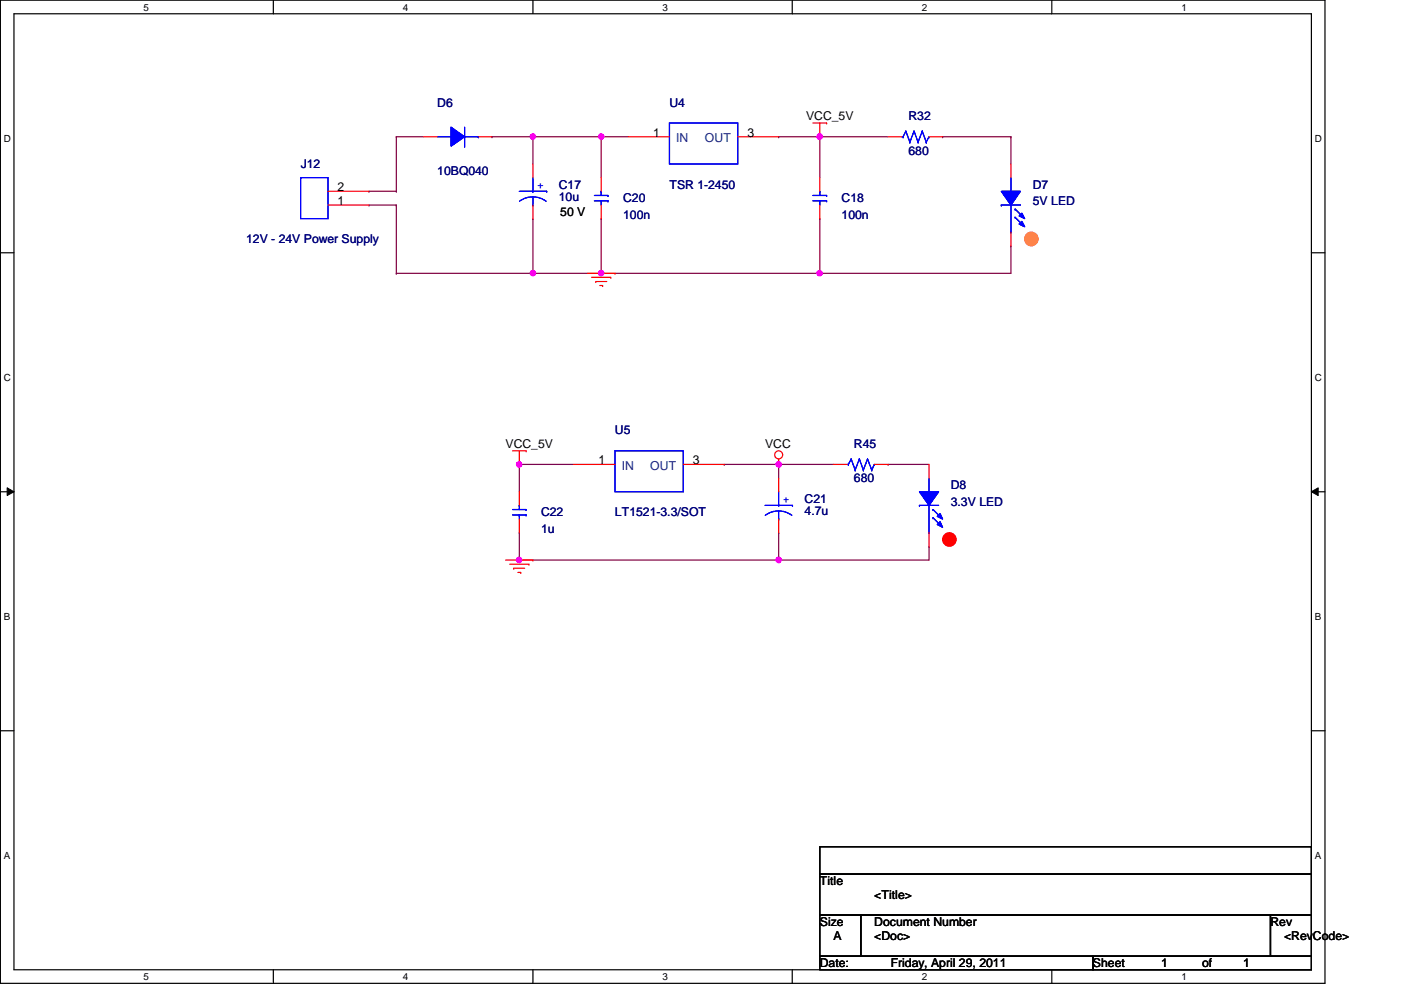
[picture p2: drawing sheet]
<svg xmlns="http://www.w3.org/2000/svg" width="297mm" height="210mm" viewBox="0 0 297 210" stroke-linecap="round" stroke-linejoin="round" font-family="sans-serif">
<path d="M.1 0h280.8v208.5h-280.8zM3 2.9h275v202.7h-275z" fill="none" stroke="#000" stroke-width=".25"/>
<g fill="#fff">
<path d="M30.4 .3h1.2v2.4h-1.2z"/>
<path d="M30.4 205.9h1.2v2.3h-1.2z"/>
</g>
<path d="M58 0v2.9M58 205.6v2.9" fill="none" stroke="#000" stroke-width=".25"/>
<g fill="#fff">
<path d="M85.4 .3h1.2v2.4h-1.2z"/>
<path d="M85.4 205.9h1.2v2.3h-1.2z"/>
</g>
<path d="M113 0v2.9M113 205.6v2.9" fill="none" stroke="#000" stroke-width=".25"/>
<g fill="#fff">
<path d="M140.5 .3h1.1v2.4h-1.1z"/>
<path d="M140.5 205.9h1.1v2.3h-1.1z"/>
</g>
<path d="M168 0v2.9M168 205.6v2.9" fill="none" stroke="#000" stroke-width=".25"/>
<g fill="#fff">
<path d="M195.4 .3h1.2v2.4h-1.2z"/>
<path d="M195.4 205.9h1.2v2.3h-1.2z"/>
</g>
<path d="M223 0v2.9M223 205.6v2.9" fill="none" stroke="#000" stroke-width=".25"/>
<g fill="#fff">
<path d="M250.5 .3h1.1v2.4h-1.1z"/>
<path d="M250.5 205.9h1.1v2.3h-1.1z"/>
<path d="M.8 28.2h1.5v2.4h-1.5z"/>
<path d="M278.8 28.2h1.4v2.4h-1.4z"/>
<path d="M.8 78.9h1.5v2.3h-1.5z"/>
<path d="M278.8 78.9h1.4v2.3h-1.4z"/>
</g>
<path d="M.1 53.6h2.9M278 53.6h2.9" fill="none" stroke="#000" stroke-width=".25"/>
<g fill="#fff">
<path d="M.8 129.6h1.4v2.3h-1.4z"/>
<path d="M278.8 129.6h1.3v2.3h-1.3z"/>
</g>
<path d="M.1 104.3h2.9M278 104.3h2.9" fill="none" stroke="#000" stroke-width=".25"/>
<path d="M1.5 103.4l1.5 .9-1.5 .8zM278 104.3l1.5-.9v1.7z" fill="#000"/>
<path d="M1.5 103.4l1.5 .9-1.5 .8zM278 104.3l1.5-.9v1.7z" fill="none" stroke="#000" stroke-width=".21"/>
<g fill="#fff">
<path d="M.8 180.3h1.4v2.3h-1.4z"/>
<path d="M278.8 180.3h1.3v2.3h-1.3z"/>
</g>
<path d="M.1 154.9h2.9M278 154.9h2.9" fill="none" stroke="#000" stroke-width=".25"/>
<g fill="none" stroke="#800040" stroke-width=".25">
<path d="M84 29h.1M84 29h5.8M127.5 29h.1M127.5 29h5.8M165.1 29h.1M165.1 29h8.7M199.9 29h.1M199.9 29h14.4M214.3 29h.1M214.3 29v5.8M78.2 40.6h.1M78.2 40.6h5.8"/>
<path d="M113 46.4h.1M113 46.4v11.6M127.5 58h.1M127.5 58h46.3M214.3 52.2h.1M214.3 52.2v5.8"/>
</g>
<circle cx="173.8" cy="57.9" r=".56" fill="#f0f"/>
<circle cx="173.8" cy="57.9" r=".56" fill="none" stroke="#f0f" stroke-width=".25"/>
<circle cx="127.5" cy="57.9" r=".56" fill="#f0f"/>
<circle cx="127.5" cy="57.9" r=".56" fill="none" stroke="#f0f" stroke-width=".25"/>
<path d="M173.8 29h.1M173.8 29v8.7M78.2 43.5h.1M78.2 43.5h5.8M173.8 46.4h.1M173.8 58h.1M173.8 46.4v11.6M173.8 58h40.5" fill="none" stroke="#800040" stroke-width=".25"/>
<circle cx="173.8" cy="29" r=".56" fill="#f0f"/>
<circle cx="173.8" cy="29" r=".56" fill="none" stroke="#f0f" stroke-width=".25"/>
<path d="M84 29v11.6M173.8 29h.1M173.8 29h14.5M84 43.5h.1M84 40.6h.1M84 43.5v14.5M165.1 112.9h.1M165.1 118.7h.1M165.1 112.9v5.8M165.1 118.7h31.9" fill="none" stroke="#800040" stroke-width=".25"/>
<circle cx="165.1" cy="118.7" r=".56" fill="#f0f"/>
<circle cx="165.1" cy="118.7" r=".56" fill="none" stroke="#f0f" stroke-width=".25"/>
<path d="M110.1 98.5h.1M110.1 98.5h11.6" fill="none" stroke="#800040" stroke-width=".25"/>
<circle cx="110.1" cy="98.5" r=".56" fill="#f0f"/>
<circle cx="110.1" cy="98.5" r=".56" fill="none" stroke="#f0f" stroke-width=".25"/>
<path d="M153.5 98.5h.1M153.5 98.5h11.6M165.1 98.5h.1M165.1 98.5v2.9" fill="none" stroke="#800040" stroke-width=".25"/>
<circle cx="165.1" cy="98.5" r=".56" fill="#f0f"/>
<circle cx="165.1" cy="98.5" r=".56" fill="none" stroke="#f0f" stroke-width=".25"/>
<path d="M110.1 98.5h.1M110.1 98.5v5.8M165.1 98.5h.1M165.1 98.5h11.6M188.3 98.5h.1M188.3 98.5h8.7M110.1 112.9h.1M110.1 118.7h.1M110.1 112.9v5.8M110.1 118.7h55M197 115.9h.1M197 115.9v2.8" fill="none" stroke="#800040" stroke-width=".25"/>
<circle cx="110.1" cy="118.7" r=".56" fill="#f0f"/>
<circle cx="110.1" cy="118.7" r=".56" fill="none" stroke="#f0f" stroke-width=".25"/>
<path d="M104.3 29h.1M104.3 29h23.2M113 29h.1M113 58h.1M127.5 46.4h.1M127.5 46.4v11.6h-14.5" fill="none" stroke="#800040" stroke-width=".25"/>
<circle cx="113" cy="57.9" r=".56" fill="#f0f"/>
<circle cx="113" cy="57.9" r=".56" fill="none" stroke="#f0f" stroke-width=".25"/>
<path d="M127.5 29h.1M127.5 29v8.7M84 58h.1M84 58h29" fill="none" stroke="#800040" stroke-width=".25"/>
<circle cx="127.5" cy="29" r=".56" fill="#f0f"/>
<circle cx="127.5" cy="29" r=".56" fill="none" stroke="#f0f" stroke-width=".25"/>
<path d="M113 29h.1M113 29v5.8" fill="none" stroke="#800040" stroke-width=".25"/>
<circle cx="113" cy="29" r=".56" fill="#f0f"/>
<circle cx="113" cy="29" r=".56" fill="none" stroke="#f0f" stroke-width=".25"/>
<g fill="none" stroke="#f00" stroke-width=".25">
<path d="M172.3 26.1h3M173.8 29h.1M173.8 26.1v2.9M175.3 26.1h.1M124.6 58h5.8M125.4 58.8h4.1M126.3 59.7h.1M126.3 59.7h2.3M129.5 58.8h.1M130.4 58h.1M127.2 60.5h.6M127.8 60.5h.1"/>
<path d="M108.7 95.6h2.8M110.1 98.5h.1M110.1 95.6v2.9M111.5 95.6h.1M165.1 98.5h.1M165.1 97.3v1.2M107.2 118.7h5.8M108.1 119.6h4M112.1 119.6h.1M113 118.7h.1M108.9 120.5h.1M108.9 120.5h2.3"/>
<path d="M109.8 121.4h.6M110.4 121.4h.1"/>
<circle cx="165.1" cy="96.4" r=".85"/>
</g>
<path d="M173.8 179.5h104.2v5.8h-104.2zM173.8 185.3h104.2v8.7h-104.2zM173.8 194h8.7v8.7h-8.7zM182.5 194h86.9v8.7h-86.9zM269.4 194h8.6v8.7h-8.6zM173.8 202.7h57.9v2.9h-57.9zM231.7 202.7h46.3v2.9h-46.3z" fill="none" stroke="#000" stroke-width=".25"/>
<circle cx="218.7" cy="50.7" r="1.43" fill="#ff8000"/>
<circle cx="218.7" cy="50.7" r="1.43" fill="none" stroke="#ff8000" stroke-width=".25"/>
<circle cx="201.3" cy="114.4" r="1.44" fill="#f00"/>
<g fill="none" stroke="#f00" stroke-width=".25">
<path d="M113 34.8v2.9M127.5 37.7v2.9M173.8 37.7v2.9M188.3 29h2.9M197 29h2.9M113 43.5v2.9M127.5 43.5v2.9M173.8 43.5v2.9M121.7 98.5h8.7M144.9 98.5h8.6M110.1 104.3v2.8M110.1 110.1v2.8"/>
<circle cx="201.3" cy="114.4" r="1.44"/>
</g>
<g fill="none" stroke="#00f" stroke-width=".25">
<path d="M113 37.7v2.9M191.2 29h.3M191.5 29h.1M192.1 27.8h.1M192.1 27.8l-.6 1.2M192.1 27.8l.8 2.3M192.9 30.1h.1M193.8 27.8h.1M193.8 27.8l-.9 2.3M193.8 27.8l.8 2.3M194.6 30.1h.1M195.5 27.8h.1"/>
<path d="M195.5 27.8l-.9 2.3M195.5 27.8l.9 2.3M196.4 30.1h.1M197 29h.1M197 29l-.6 1.1M214.3 37.7v2.9M110.1 40.6h5.8M113 43.5h.1M113 40.6h.1M113 41.7l1.5 .3 1.3 .7M113 41.7l-1.5 .3-1.4 .7M113 41.7v1.8"/>
<path d="M115.9 40.6h.1M126 42.6h2.9M126 41.4h2.9M127.5 40.6h.1M127.5 42.6h.1M127.5 40.6v.8M127.5 42.6v.9M128.9 42.6h.1M128.9 41.4h.1M172.3 42.6h3M172.3 41.4h3M173.8 40.6h.1"/>
<path d="M173.8 42.6h.1M173.8 40.6v.8M173.8 42.6v.9M175.3 42.6h.1M175.3 41.4h.1M212.3 43.5h.1M212.3 43.5h4.1M214.3 40.6h.1M214.3 49.2h.1M214.3 43.5v5.7M130.4 95.6h14.5v8.7h-14.5zM108.7 109.2h2.8"/>
<path d="M108.7 108h2.8M110.1 107.1h.1M110.1 109.2h.1M110.1 107.1v.9M110.1 109.2v.9M111.5 109.2h.1M111.5 108h.1"/>
</g>
<path d="M212.3 40.6h4.1l-2.1 2.9z" fill-rule="evenodd" fill="#00f"/>
<path d="M212.3 40.6h4.1l-2.1 2.9z" fill="none" stroke="#00f" stroke-width=".25"/>
<path d="M216.1 47.5l.6-.6 .6 1.2z" fill-rule="evenodd" fill="#00f"/>
<path d="M216.1 47.5l.6-.6 .6 1.2z" fill="none" stroke="#00f" stroke-width=".25"/>
<path d="M216.1 45.8l.6-.6 .6 1.2z" fill-rule="evenodd" fill="#00f"/>
<path d="M214.3 37.7v2.9M212.3 43.5h.1M212.3 43.5h4.1M214.3 40.6h.1M214.3 49.2h.1M214.3 43.5v5.7M215.2 44.3h.1M215.2 46.1h.1M215.2 44.3l1.8 1.8M215.2 46.1l1.8 1.7M216.1 45.8l.6-.6 .6 1.2z" fill="none" stroke="#00f" stroke-width=".25"/>
<path d="M212.3 40.6h4.1l-2.1 2.9z" fill-rule="evenodd" fill="#00f"/>
<path d="M212.3 40.6h4.1l-2.1 2.9z" fill="none" stroke="#00f" stroke-width=".25"/>
<path d="M216.1 47.5l.6-.6 .6 1.2z" fill-rule="evenodd" fill="#00f"/>
<path d="M216.1 47.5l.6-.6 .6 1.2z" fill="none" stroke="#00f" stroke-width=".25"/>
<path d="M216.1 45.8l.6-.6 .6 1.2z" fill-rule="evenodd" fill="#00f"/>
<path d="M215.2 44.3h.1M215.2 46.1h.1M215.2 44.3l1.8 1.8M215.2 46.1l1.8 1.7M216.1 45.8l.6-.6 .6 1.2zM194.9 107.1h.1M194.9 107.1h4.1M197 104.3h.1M197 112.9h.1M197 101.4v2.9M197 107.1v5.8" fill="none" stroke="#00f" stroke-width=".25"/>
<path d="M214.3 34.8v2.9M214.3 49.2v3" fill="none" stroke="#f00" stroke-width=".25"/>
<path d="M194.9 104.3h4.1l-2 2.8z" fill-rule="evenodd" fill="#00f"/>
<path d="M194.9 104.3h4.1l-2 2.8z" fill="none" stroke="#00f" stroke-width=".25"/>
<path d="M199.3 110.6l.6 1.2-1.2-.6z" fill-rule="evenodd" fill="#00f"/>
<path d="M199.3 110.6l.6 1.2-1.2-.6z" fill="none" stroke="#00f" stroke-width=".25"/>
<path d="M199.3 108.9l.6 1.2-1.2-.6z" fill-rule="evenodd" fill="#00f"/>
<path d="M194.9 107.1h.1M194.9 107.1h4.1M197 104.3h.1M197 112.9h.1M197 101.4v2.9M197 107.1v5.8M197.8 108h.1M197.8 109.8h.1M197.8 108l1.8 1.8M197.8 109.8l1.8 1.7M199.3 108.9l.6 1.2-1.2-.6z" fill="none" stroke="#00f" stroke-width=".25"/>
<path d="M194.9 104.3h4.1l-2 2.8z" fill-rule="evenodd" fill="#00f"/>
<path d="M194.9 104.3h4.1l-2 2.8z" fill="none" stroke="#00f" stroke-width=".25"/>
<path d="M199.3 110.6l.6 1.2-1.2-.6z" fill-rule="evenodd" fill="#00f"/>
<path d="M199.3 110.6l.6 1.2-1.2-.6z" fill="none" stroke="#00f" stroke-width=".25"/>
<path d="M199.3 108.9l.6 1.2-1.2-.6z" fill-rule="evenodd" fill="#00f"/>
<path d="M63.8 37.7h5.8v8.7h-5.8zM92.7 29h2.9M95.6 29h.1M98.5 31h.1M98.5 27v4M98.5 29h2.9M101.4 29h.1M197.8 108h.1M197.8 109.8h.1M197.8 108l1.8 1.8M197.8 109.8l1.8 1.7M199.3 108.9l.6 1.2-1.2-.6z" fill="none" stroke="#00f" stroke-width=".25"/>
<path d="M69.6 43.5h8.6M69.6 40.6h8.6M197 98.5v2.9M197 112.9v3" fill="none" stroke="#f00" stroke-width=".25"/>
<path d="M95.6 27l2.9 2-2.9 2z" fill-rule="evenodd" fill="#00f"/>
<path d="M92.7 29h2.9M95.6 27l2.9 2-2.9 2zM95.6 29h.1M98.5 31h.1M98.5 27v4M98.5 29h2.9M101.4 29h.1" fill="none" stroke="#00f" stroke-width=".25"/>
<path d="M95.6 27l2.9 2-2.9 2z" fill-rule="evenodd" fill="#00f"/>
<g fill="none" stroke="#00f" stroke-width=".25">
<path d="M95.6 27l2.9 2-2.9 2zM141.9 26.1h14.5v8.7h-14.5zM179.6 98.5h.3M179.9 98.5h.1M180.5 97.3h.1M180.5 97.3l-.6 1.2M180.5 97.3l.8 2.4M181.3 99.7h.1M182.2 97.3h.1M182.2 97.3l-.9 2.4M182.2 97.3l.8 2.4M183 99.7h.1"/>
<path d="M183.9 97.3h.1M183.9 97.3l-.9 2.4M183.9 97.3l.9 2.4M184.8 99.7h.1M185.4 98.5h.1M185.4 98.5l-.6 1.2M162.2 107.1h5.8M165.1 110.1h.1M165.1 107.1h.1M165.1 108.3l1.5 .3 1.3 .7M165.1 108.3l-1.5 .3-1.3 .7M165.1 104.3v2.8"/>
<path d="M165.1 108.3v1.8M168 107.1h.1"/>
</g>
<path d="M89.8 29h2.9M101.4 29h2.9M133.3 29h8.6M156.4 29h8.7M176.7 98.5h2.9M185.4 98.5h2.9M165.1 101.4v2.9M165.1 110.1v2.8" fill="none" stroke="#f00" stroke-width=".25"/>
<circle cx="173.8" cy="57.9" r=".56" fill="#f0f"/>
<circle cx="173.8" cy="57.9" r=".56" fill="none" stroke="#f0f" stroke-width=".25"/>
<circle cx="127.5" cy="57.9" r=".56" fill="#f0f"/>
<circle cx="127.5" cy="57.9" r=".56" fill="none" stroke="#f0f" stroke-width=".25"/>
<circle cx="173.8" cy="29" r=".56" fill="#f0f"/>
<circle cx="173.8" cy="29" r=".56" fill="none" stroke="#f0f" stroke-width=".25"/>
<circle cx="165.1" cy="118.7" r=".56" fill="#f0f"/>
<circle cx="165.1" cy="118.7" r=".56" fill="none" stroke="#f0f" stroke-width=".25"/>
<circle cx="110.1" cy="98.5" r=".56" fill="#f0f"/>
<circle cx="110.1" cy="98.5" r=".56" fill="none" stroke="#f0f" stroke-width=".25"/>
<circle cx="165.1" cy="98.5" r=".56" fill="#f0f"/>
<circle cx="165.1" cy="98.5" r=".56" fill="none" stroke="#f0f" stroke-width=".25"/>
<circle cx="110.1" cy="118.7" r=".56" fill="#f0f"/>
<circle cx="110.1" cy="118.7" r=".56" fill="none" stroke="#f0f" stroke-width=".25"/>
<circle cx="113" cy="57.9" r=".56" fill="#f0f"/>
<circle cx="113" cy="57.9" r=".56" fill="none" stroke="#f0f" stroke-width=".25"/>
<circle cx="127.5" cy="29" r=".56" fill="#f0f"/>
<circle cx="127.5" cy="29" r=".56" fill="none" stroke="#f0f" stroke-width=".25"/>
<circle cx="113" cy="29" r=".56" fill="#f0f"/>
<circle cx="113" cy="29" r=".56" fill="none" stroke="#f0f" stroke-width=".25"/>
<g font-size="2.6" fill="#000080">
<text x="92.7" y="22.6">D6</text>
<text x="141.9" y="22.6">U4</text>
<text x="192.6" y="25.5">R32</text>
<text x="63.8" y="35.6">J12</text>
<text x="192.6" y="32.8">680</text>
<text x="92.7" y="37.1">10BQ040</text>
<text x="118.5" y="40">C17</text>
<text x="141.9" y="40">TSR 1-2450</text>
<text x="219" y="40">D7</text>
<text x="118.5" y="42.6">10u</text>
<text x="132.1" y="42.9">C20</text>
<text x="132.1" y="46.4">100n</text>
<text x="178.4" y="42.9">C18</text>
<text x="178.4" y="46.4">100n</text>
<text x="219" y="43.5">5V LED</text>
<text x="52.2" y="51.6">12V - 24V Power Supply</text>
<text x="130.4" y="92.1">U5</text>
<text x="181.1" y="95">R45</text>
<text x="170.6" y="106.6">C21</text>
<text x="181.1" y="102.2">680</text>
<text x="201.6" y="103.7">D8</text>
<text x="201.6" y="107.2">3.3V LED</text>
<text x="114.7" y="109.5">C22</text>
<text x="114.7" y="112.9">1u</text>
<text x="130.4" y="109.5">LT1521-3.3/SOT</text>
<text x="170.6" y="109.2">4.7u</text>
</g>
<g font-size="2.6">
<text x="138.5" y="29">1</text>
<text x="158.5" y="29">3</text>
<text x="170.9" y="25.5">VCC_5V</text>
<text x="71.6" y="40.5">2</text>
<text x="71.6" y="43.4">1</text>
<text x="118.8" y="45.8">50 V</text>
<text x="107.2" y="95">VCC_5V</text>
<text x="162.2" y="95">VCC</text>
<text x="126.9" y="98.4">1</text>
<text x="146.9" y="98.4">3</text>
<text x="173.8" y="187.7">Title</text>
<text x="185.4" y="190.6">&lt;Title&gt;</text>
<text x="173.8" y="196.3">Size</text>
<text x="185.4" y="196.3">Document Number</text>
<text x="269.4" y="196.3">Rev</text>
<text x="176.7" y="199.3">A</text>
<text x="185.4" y="199.3">&lt;Doc&gt;</text>
<text x="272.2" y="199.3">&lt;RevCode&gt;</text>
<text x="173.8" y="205.1">Date:</text>
<text x="188.8" y="205.1">Friday, April 29, 2011</text>
<text x="231.7" y="205.1">Sheet</text>
<text x="246.2" y="205.1">1</text>
<text x="254.9" y="205.1">of</text>
<text x="263.6" y="205.1">1</text>
</g>
<g font-size="2.6" fill="#004080">
<text x="143.4" y="30.2">IN</text>
<text x="149.4" y="30.2">OUT</text>
<text x="131.8" y="99.7">IN</text>
<text x="137.9" y="99.7">OUT</text>
</g>
<g font-size="2.6" fill="#00f">
<text x="113.9" y="40">+</text>
<text x="166" y="106.6">+</text>
</g>
<g font-size="2.1">
<text x="30.4" y="2.2">5</text>
<text x="85.4" y="2.2">4</text>
<text x="140.5" y="2.2">3</text>
<text x="195.4" y="2.2">2</text>
<text x="250.5" y="2.2">1</text>
<text x=".8" y="30.1">D</text>
<text x="278.8" y="30.1">D</text>
<text x=".8" y="80.8">C</text>
<text x="278.8" y="80.8">C</text>
<text x=".8" y="131.5">B</text>
<text x="278.8" y="131.5">B</text>
<text x=".8" y="182.2">A</text>
<text x="278.8" y="182.2">A</text>
<text x="30.4" y="207.8">5</text>
<text x="85.4" y="207.8">4</text>
<text x="140.5" y="207.8">3</text>
<text x="195.4" y="207.8">2</text>
<text x="250.5" y="207.8">1</text>
</g>
</svg>
